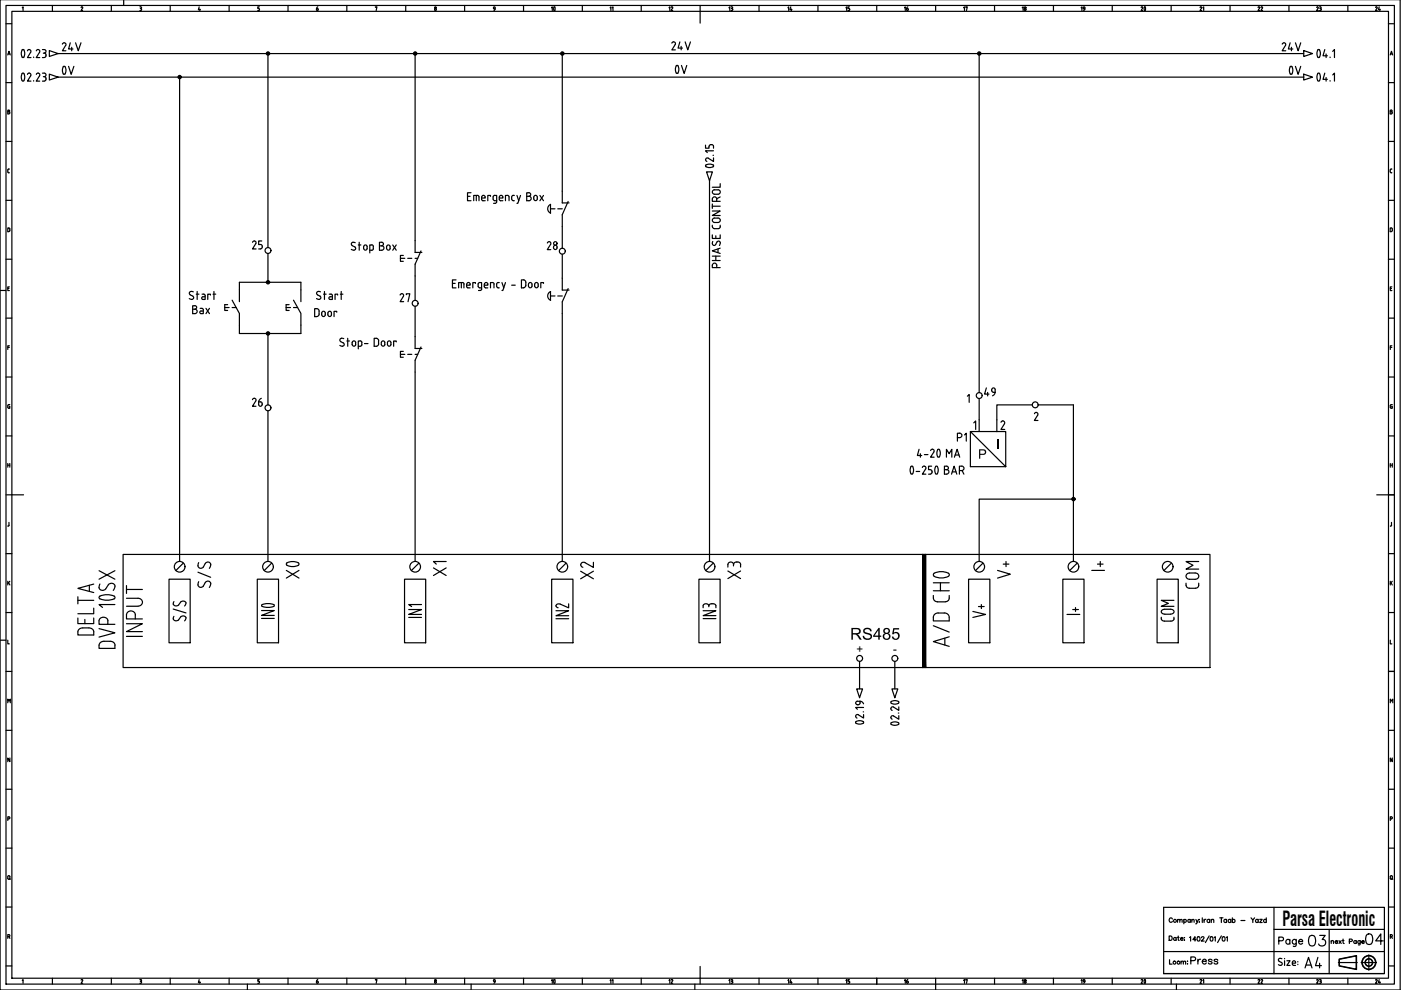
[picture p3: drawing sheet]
<svg xmlns="http://www.w3.org/2000/svg" width="297mm" height="210mm" viewBox="0 0 297 210" stroke-linecap="round" stroke-linejoin="round" font-family="sans-serif">
<!-- layer: 035 -->
<g fill="none" stroke="#000" stroke-width=".25">
<path d="M26.2 -.1v1.3M296.9 -.1v210h-296.9v-210M1.3 5h1.2M1.3 17.5h1.2M1.7 11.7l.2-.8 .3 .8M1.7 11.4h.4M2.5 2.4h291.9v205h-291.9zM4.7 1.6l.2-.1v.7M11.1 1.2v1.2M17.2 1.6l.3-.1v.2M17.5 1.7l-.3 .5h.3M23.6 1.2v1.2"/>
<path d="M29.7 1.5h.3l-.2 .3M29.7 1.8h.1M29.8 1.8l.2 .2v.2h-.3M36.1 1.2v1.2M42.2 1.5l-.1 .6h.4M42.4 1.9v.3M48.6 1.2v1.2M55 1.5h-.3v.3l.3 .2v.2h-.3M61.1 1.2v1.2M73.5 1.2v1.2M79.6 1.5h.3l-.1 .7M86 1.2v1.2"/>
<path d="M98.5 1.2v1.2M111 1.2v1.2M123.5 1.2v1.2M136 1.2v1.2M148.4 1.2v1.2M160.9 1.2v1.2M173.4 1.2v1.2M185.9 1.2v1.2M198.4 1.2v1.2M210.9 1.2v1.2M223.4 1.2v1.2M235.8 1.2v1.2"/>
<path d="M248.3 1.2v1.2M260.8 1.2v1.2M273.3 1.2v1.2M285.8 1.2v1.2M294.4 5h1.2M294.4 17.5h1.2M294.7 11.7l.3-.8 .3 .8M294.8 11.4h.4M1.3 30h1.2M1.7 36.4l.3 .2M1.7 23.7h.2M1.9 23.4h-.2v.7h.3l.1-.2-.2-.2"/>
<path d="M1.9 23.3l.2 .2-.2 .2M2 35.8l-.3 .1v.5M294.4 30h1.2M294.7 23.7h.3M294.8 36.4l.3 .2M295 23.4h-.3v.7h.4l.1-.2-.2-.2M295 23.3l.2 .2-.2 .2M295.1 35.8l-.3 .1-.1 .5M1.3 42.5h1.2M1.3 55h1.2M2.1 48.6v.3M2.1 48.9l-.2 .2"/>
<path d="M2.1 48.6l-.1-.2-.3-.1v.8h.1M294.4 42.5h1.2M294.4 55h1.2M295.2 48.6v.3M295.2 48.9l-.2 .2M295.2 48.6l-.1-.2-.4-.1v.8h.3M0 61.6h1.3M1.3 67.5h1.2M1.3 79.9h1.2M1.7 61.2h.2M1.7 73.7h.3M2 60.8h-.3v.8h.3"/>
<path d="M2 73.3h-.3v.8M294.4 79.9h1.2M294.4 67.5h1.2M294.8 61.2h.2M294.8 73.7h.3M295.1 60.8h-.3v.8h.3M295.1 73.3h-.3v.8M1.3 92.4h1.2M1.7 98.6h.4M1.7 98.3v.8M2.1 85.8h-.4v.2v.5l.4 .1v-.5h-.2M2.1 98.3v.8"/>
<path d="M294.4 92.4h1.2M294.8 98.3v.8M294.8 98.6h.4M295.2 85.8h-.4v.2v.5l.4 .1v-.5h-.1M295.2 98.3v.8M1.3 104.9h1.2M1.3 117.4h1.2M1.9 110.8v.6l-.2 .1M294.4 104.9h1.2M294.4 117.4h1.2M295 110.8v.6l-.2 .1M0 135.7h1.3"/>
<path d="M1.3 129.9h1.2M1.7 135.7v.8h.3M1.7 123.2v.8M1.8 123.5l.3 .5M2.1 123.2l-.4 .5M294.4 129.9h1.2M294.8 135.7v.8h.3M294.8 123.2v.8M294.9 123.5l.3 .5M295.2 123.2l-.4 .5M1.3 142.4h1.2M1.3 154.8h1.2"/>
<path d="M1.7 149v-.8l.2 .4 .3-.4v.8M294.4 142.4h1.2M294.4 154.8h1.2M1.3 167.3h1.2M1.3 179.8h1.2M1.7 173.6h.3v-.4h-.3v.8M2.1 160.7v.8l-.4-.8v.8M294.4 167.3h1.2M294.4 179.8h1.2M294.8 173.6h.3v-.4h-.3v.8M295.2 160.7v.8l-.4-.8v.8M1.3 192.3h1.2"/>
<path d="M1.7 186.2v-.3l.2-.3 .2 .3v.3M1.7 186.2l.2 .3 .2-.3M1.7 198.6l.3-.1v-.3h-.3v.8M1.9 198.6l.2 .4M1.9 186.3l.3 .2M294.4 192.3h1.2M1.3 204.8h1.2M4.7 207.9l.2-.2v.8M11.1 207.4v1.3M17.2 207.8l.3-.1v.3M17.5 208l-.3 .5h.3M23.6 207.4v1.3"/>
<path d="M29.7 207.7h.1M29.7 208h.1M29.8 207.7l.2 .2-.2 .1M29.8 208l.2 .2v.2l-.3 .1M36.1 207.4v1.3M42.2 207.7l-.1 .6h.4M42.4 208.1v.4M48.6 207.4v1.3M52.5 208.7v1.2M55 207.7h-.3v.3l.3 .2v.2l-.3 .1M61.1 207.4v1.3M73.5 207.4v1.3"/>
<path d="M79.6 207.8l.3-.1-.1 .8M86 207.4v1.3M98.5 207.4v1.3M99.9 208.7v1.2M111 207.4v1.3M123.5 207.4v1.3M136 207.4v1.3M147.3 208.7v1.2M148.4 207.4v1.3M160.9 207.4v1.3M173.4 207.4v1.3M185.9 207.4v1.3"/>
<path d="M198.4 207.4v2.5M210.9 207.4v1.3M223.4 207.4v1.3M235.8 207.4v1.3M248.3 207.4v1.3M249.4 208.7v1.2M260.8 207.4v1.3M273.3 207.4v1.3M285.8 207.4v1.3M294.4 204.8h1.2"/>
<circle cx="92.3" cy="2" r=".2"/>
<circle cx="92.3" cy="1.6" r=".18"/>
<circle cx="92.3" cy="208.3" r=".21"/>
<circle cx="92.3" cy="207.9" r=".18"/>
</g>
<!-- layer: 07 -->
<path d="M1.3 1.2h294.3v207.5h-294.3zM148.4 2.4v2.5M2.5 104.9h2.5M291.9 104.9h2.5M148.4 204.9v2.5" fill="none" stroke="#000" stroke-width=".25"/>
<!-- layer: SYMS -->
<g fill="none" stroke="#000" stroke-width=".25">
<path d="M149.8 36.4h1.2l-.6 1.9zM84.9 54.8h.9M85.5 54.2h-.6v1.2h.6M86.4 54.8h.9M88 51v2.5h1.5M88 54.8h.6M89.3 53.2l-1.3 2.8v2.5M116.5 43.5l.2-.2v1.9a1.01 1.01 0 0 1-.2-1.7zM116.7 44.3h1M118.3 44.3h.9M119.2 40.5v2.5h1.4M119.2 59v2.5h1.4"/>
<path d="M120.5 42.7l-1.3 2.8v2.5M47.6 65.2h1M48.3 64.6h-.7v1.2h.7M49.2 63.6l1.6 2.9v2.5M49.2 65.2h.9M50.8 61.5v2.5M60.7 65.2h.9M61.3 64.6h-.6v1.2h.6M62.2 63.6l1.6 2.9v2.5M62.2 65.2h.9M63.8 61.5v2.5M84.9 75.1h.9"/>
<path d="M85.5 74.5h-.6v1.2h.6M86.4 75.1h.9M88 71.4v2.5h1.5M88 75.1h.6M89.3 73.6l-1.3 2.8v2.5M116.5 62l.2-.2v1.9a1.01 1.01 0 0 1-.2-1.7zM116.7 62.8h1M118.3 62.8h.9M120.5 61.2l-1.3 2.8v2.5M205.7 91.5h7.5v7.4zM205.7 91.5v7.4h7.5M207.6 89v2.5"/>
<path d="M211.3 89v2.5M26.1 117.6h169.5v23.9h-169.5zM38.9 119.4l-1.6 1.6M88.8 119.4l-1.6 1.6M120 119.4l-1.6 1.6M151.2 119.4l-1.6 1.6M195.6 117.6h60.9v23.9h-60.9zM196.3 117.6v23.9M208.4 119.4l-1.6 1.6M228.4 119.4l-1.6 1.6M248.3 119.4l-1.5 1.6M35.8 122.8h4.5v13.5h-4.5z"/>
<path d="M54.5 122.8h4.6v13.5h-4.6zM85.8 122.8h4.5v13.5h-4.5zM117 122.8h4.5v13.5h-4.5zM148.2 122.8h4.5v13.5h-4.5zM205.4 122.8h4.5v13.5h-4.5zM225.3 122.8h4.5v13.5h-4.5zM245.3 122.8h4.5v13.5h-4.5zM181.6 146.1h1.3l-.7 1.8z"/>
<circle cx="38.1" cy="16.3" r=".35"/>
<circle cx="38.1" cy="16.3" r=".22"/>
<circle cx="38.1" cy="16.3" r=".12"/>
<circle cx="56.8" cy="11.3" r=".35"/>
<circle cx="56.8" cy="11.3" r=".22"/>
<circle cx="56.8" cy="11.3" r=".12"/>
<circle cx="88" cy="11.3" r=".35"/>
<circle cx="88" cy="11.3" r=".22"/>
<circle cx="88" cy="11.3" r=".12"/>
<circle cx="119.2" cy="11.3" r=".35"/>
<circle cx="119.2" cy="11.3" r=".22"/>
<circle cx="119.2" cy="11.3" r=".12"/>
<circle cx="207.6" cy="11.3" r=".35"/>
<circle cx="207.6" cy="11.3" r=".22"/>
<circle cx="207.6" cy="11.3" r=".12"/>
<circle cx="56.8" cy="59.8" r=".35"/>
<circle cx="56.8" cy="59.8" r=".12"/>
<circle cx="56.8" cy="59.8" r=".22"/>
<circle cx="56.8" cy="70.7" r=".35"/>
<circle cx="56.8" cy="70.7" r=".12"/>
<circle cx="56.8" cy="70.7" r=".22"/>
<circle cx="219.5" cy="85.8" r=".62"/>
<circle cx="227.6" cy="105.8" r=".35"/>
<circle cx="227.6" cy="105.8" r=".22"/>
<circle cx="227.6" cy="105.8" r=".12"/>
<circle cx="38.1" cy="120.2" r="1.13"/>
<circle cx="88" cy="120.2" r="1.13"/>
<circle cx="119.2" cy="120.2" r="1.13"/>
<circle cx="150.4" cy="120.2" r="1.13"/>
<circle cx="182.3" cy="139.6" r=".62"/>
<circle cx="189.7" cy="139.6" r=".62"/>
<circle cx="207.6" cy="120.2" r="1.13"/>
<circle cx="227.6" cy="120.2" r="1.13"/>
<circle cx="247.6" cy="120.2" r="1.13"/>
</g>
<!-- layer: TAGS -->
<g fill="none" stroke="#000" stroke-width=".25">
<path d="M74.7 52.1l.5 .2a.42 .42 0 0 1 .1 .7 .42 .42 0 0 1-.6 0l-.2-.1M75.3 51.5a.44 .44 0 0 0-.6-.1 .44 .44 0 0 0 0 .7M76 51.9h.5M76.2 51.4v1.7M77.1 52.3v.4M77.1 52.3a.37 .37 0 0 1 .4-.4 .37 .37 0 0 1 .4 .4M77.1 52.7a.37 .37 0 0 0 .4 .3 .37 .37 0 0 0 .4-.3M77.8 52.3v.4M78.8 51.9h-.4v1.7M78.8 51.9l.4 .3M79.1 52.3v.4M79.2 52.7l-.2 .3-.6 .1"/>
<path d="M80.5 51.4h.4a.37 .37 0 0 1 .4 .3 .37 .37 0 0 1-.4 .4 .48 .48 0 0 1 .5 .5 .48 .48 0 0 1-.5 .5h-.4zM80.5 52.1h.4M82 52.3v.4M82 52.3a.37 .37 0 0 1 .3-.4 .37 .37 0 0 1 .4 .4M82 52.7a.37 .37 0 0 0 .3 .3 .37 .37 0 0 0 .4-.3M82.7 52.3v.4M83.3 51.9l.7 1.2M84 51.9l-.7 1.2M96.7 59.3h-.8v1.7h.8M97.8 59.9v1.1M99.1 41.6h.6M99.9 40.9h-.8v1.7h.8"/>
<path d="M101 41.4v1.2M101.2 41.4h-.8v1.2M101.2 41.4l.3 .2 .1 1M102.1 41.8v.5M102.1 42.3l.2 .2 .6 .1M102.1 41.8a.37 .37 0 0 1 .4-.4 .37 .37 0 0 1 .4 .4M102.9 41.8v.2h-.8M104 41.6v-.2h-.6v1.2M104.5 41.8v.4M104.6 42.2l.1 .3 .6 .1M104.6 43.1h.4M104.9 41.4h.4v1.4l-.3 .3"/>
<path d="M104.9 41.4l-.3 .3M105.9 41.8l.1 .7 .6 .1M105.9 59.9h-.4l-.2 .3v.7l.3 .1M105.9 41.8a.37 .37 0 0 1 .3-.4 .37 .37 0 0 1 .4 .4M106.4 59.9l.4 1.1M106.6 41.8v.2h-.7M107.2 59.9l-.6 1.7h-.2M107.6 41.4h-.4v1.2M107.6 41.4l.3 .2v1M108.5 42.2l.2 .3 .4 .1M108.8 41.4h.3M108.8 41.4l-.3 .2v.6"/>
<path d="M109.6 41.4l.4 1.2M110.4 41.4l-.6 1.7h-.2M111 59.3h-.4v1.7h.4M111 59.3l.4 .3 .1 .9M111.7 40.9h.4a.37 .37 0 0 1 .4 .3 .37 .37 0 0 1-.3 .4 .48 .48 0 0 1 .4 .5 .48 .48 0 0 1-.4 .5h-.5zM111.7 41.6h.4M113.2 41.8v.4a.37 .37 0 0 0 .3 .3 .37 .37 0 0 0 .4-.3v-.4M113.2 41.8a.37 .37 0 0 1 .3-.4 .37 .37 0 0 1 .4 .4M114.5 41.4l.7 1.2M115.2 41.4l-.7 1.2M41 61.9a.45 .45 0 0 0-.7-.1 .45 .45 0 0 0 0 .7M41.8 61.8v1.7"/>
<path d="M45.4 61.8v1.7M67.3 62.5l.5 .3M67.8 62.8l.2 .4-.3 .3M68 61.9a.44 .44 0 0 0-.7 0 .44 .44 0 0 0 0 .6M68.6 62.4h.6M68.8 61.8v1.7M69.8 62.4h.3M70.2 62.3l.3 .4M70.5 62.7v.8h-.5M71.6 62.6v-.2h-.6v1.1M72.2 62.4h.5M72.2 72.4l.6 .3a.42 .42 0 0 1 .1 .6 .42 .42 0 0 1-.7 0l-.2-.1"/>
<path d="M72.3 61.8v1.7M72.9 71.8a.44 .44 0 0 0-.7 0 .44 .44 0 0 0 .1 .6M73.5 72.3h.6M73.7 71.7v1.7M74.7 72.7v.3M74.7 72.6a.37 .37 0 0 1 .3-.3 .37 .37 0 0 1 .4 .3M74.7 73a.37 .37 0 0 0 .3 .4 .37 .37 0 0 0 .4-.4M75.4 72.7v.3M76.7 72.6v.5M76.7 72.6l-.1-.3h-.6v1.7M76.7 73.1l-.1 .3h-.6M77.3 72.8h.7"/>
<path d="M80.3 72.3v.6M80.3 72.2l-.3-.4-.7-.1v1.7l.7-.1 .3-.4M80.9 72.5a.37 .37 0 0 1 .4-.2 .37 .37 0 0 1 .3 .3v.4a.38 .38 0 0 1-.4 .4 .38 .38 0 0 1-.4-.4zM82.2 72.5a.37 .37 0 0 1 .4-.2 .37 .37 0 0 1 .3 .3v.4a.37 .37 0 0 1-.4 .4 .37 .37 0 0 1-.4-.4zM84 72.5v-.2h-.5v1.1M95.9 60.1h.6M97.2 61v-1.1l1.1 .2 .1 .9M98.9 60.3l.1 .6 .2 .1M99 60.3a.37 .37 0 0 1 .3-.4 .37 .37 0 0 1 .4 .4M99.2 61h.5M99.7 60.3v.2h-.8M100.8 60.1v-.2h-.6v1.1"/>
<path d="M101.4 60.2v.5M101.4 60.2l.2-.3h.5v1.4M101.4 60.7l.3 .3M101.5 61.6h.3M101.7 61h.4M102.1 61.3l-.3 .3M102.7 60.3v.6l.3 .1M102.7 60.3a.37 .37 0 0 1 .4-.4 .37 .37 0 0 1 .3 .4M103 61h.4M103.4 60.3v.2h-.7M104 61v-1.1l.7 .2v.9M105.6 61h.3"/>
<path d="M108.5 60.5h.7M111.5 60.5l-.3 .4-.2 .1M112.1 60.1a.37 .37 0 0 1 .4-.2 .37 .37 0 0 1 .3 .4v.3a.38 .38 0 0 1-.4 .4 .38 .38 0 0 1-.4-.3zM113.3 60.3v.4M113.4 60.3a.37 .37 0 0 1 .3-.4 .37 .37 0 0 1 .4 .4v.4a.37 .37 0 0 1-.4 .3 .37 .37 0 0 1-.3-.4M115.2 60.1v-.2h-.5v1.1M36.7 129.1l2.7 .9M36.7 131.2a.68 .68 0 0 0 1.2 .2M36.9 130.7l-.2 .5M36.9 127.5a.62 .62 0 0 0 .1 1 .62 .62 0 0 0 .9-.3M37.9 131.4l.4-.6a.6 .6 0 0 1 .9-.1 .6 .6 0 0 1-.1 .9M55.5 129.4h2.6l-2.6 1.1h2.6"/>
<path d="M55.5 131.1h2.6M55.5 128.3l.6-.3h1l.9 .2 .2 .2a2.4 2.4 0 0 1-2.7 0zM86.7 129.2h2.7l-2.7 1.1h2.7M86.7 130.9h2.7M89.4 128.2h-2.7l.6 .4M117.9 129.5h2.7l-2.7 1h2.7M117.9 131.2h2.7M120.6 128v.9l-1.8-.8a.49 .49 0 0 0-.7 0 .49 .49 0 0 0 0 .7l.2 .1M149.1 129.5h2.7l-2.7 1h2.7M149.1 131.2h2.7M150.3 128.4a.65 .65 0 0 0-.6-.4 .65 .65 0 0 0-.6 .4v.5M150.3 128.4v.2"/>
<path d="M150.9 128a.71 .71 0 0 1 .9 .4v.5M150.9 128l-.3 .1-.3 .3M197.9 132.7l3.4 1.3M197.9 126.3v.5M197.9 125.3h3.4M197.9 123.6h3.4M197.9 126.8a.8 .8 0 0 0 .8 .8M198.1 122.2l1.5 .3 1.5-.3M199.4 123.6v1.7M200.2 130a.98 .98 0 0 1 1.1 .9v.7h-3.4v-.7a.98 .98 0 0 1 1-.9h1.3M200.3 135.3v1.5M201.1 121.5l-1-.3h-1a.98 .98 0 0 0-1.2 .7l.2 .3"/>
<path d="M201.1 121.5a.38 .38 0 0 1 0 .7M201.3 135l-3.4 1 3.4 1M201.3 126.3v.5a.8 .8 0 0 1-.9 .8h-1.7"/>
</g>
<!-- layer: MISC -->
<path d="M21 136.8v.7h3.4M21 133.3l3.4 .9-3.4 .9M21 131.6v.8h3.4M21 121l3.4 1.8M21.2 127l1.5 .3 1.5-.3M21.2 126.4l1.5-.3 1.5 .3M22 136h1.3M23 124l.3-.3a.78 .78 0 0 1 1.1 .6M23.4 136a.94 .94 0 0 1 1 .8M24.4 128.2h-3.4l.7 .6M24.4 121l-3.4 1.8" fill="none" stroke="#000" stroke-width=".25"/>
<g fill="none" stroke="#000" stroke-width=".25">
<path d="M12.3 11.4h264.1M12.3 16.4h264.1M38.1 16.4v102.7M56.8 11.4v41.1M88 11.4v39.6M119.2 11.4v29.1M207.6 11.4v71.9M150.4 38.3v80.8M56.8 53.8v6.1M88 58.5v5.2M119.2 48v4.7M119.2 53.9v5.1"/>
<path d="M50.8 61.5v-1.6h13v1.6M50.8 69v1.7h13v-1.7M56.8 70.7v15.2M88 64.9v6.5M88 78.9v40.2M119.2 66.5v52.6M56.8 87.1v32M207.6 84.5v4.5M218.8 85.8h-7.5v3.2M220.1 85.8h7.5v33.3M227.6 105.8h-20v13.3M182.2 140.2v5.9"/>
<path d="M189.7 140.2v5.9"/>
</g>
<!-- layer: 0 -->
<g fill="#000">
<path d="M183.1 133.4l.4-.2 .5-.1 .7 .3 .1 .5h-.3l-.2-.4-.4-.1-.4 .1-.2 .3 .2 .2 .9 .3 .4 .3 .1 .4-.3 .5-.9 .2-.7-.4-.1-.5h.3l.2 .4 .4 .2 .5-.1 .3-.3-.2-.3-1.3-.6zM189.4 133.2h1.2v.3h-1l-.1 .6 .7-.1 .5 .4v.8l-.5 .5-.7-.1-.4-.4v-.2h.3l.2 .4h.4l.4-.4v-.4l-.3-.3-1 .2z"/>
<path d="M180.5 133.1l1.5 .1 .3 .1 .2 .3v.5l-.7 .4 .9 1.1h-.4l-.6-.8-.4-.3h-.5v1.1h-.3zM180.8 133.4v.8h1l.3-.2v-.4l-.2-.2z"/>
<path d="M186.3 133.1h.2v1.7h.3v.2h-.3v.6h-.3v-.6h-1.1v-.2zM186.2 133.6l-.8 1.2h.8z"/>
<path d="M187.5 133.3l.6-.2 .6 .4v.5l-.4 .3 .4 .3 .1 .4-.1 .4-.4 .2h-.7l-.4-.4v-.6l.4-.3-.3-.4zM187.6 133.8a.4 .4 0 0 0 .8 0 .4 .4 0 0 0-.8 0zM187.5 134.9a.51 .51 0 0 0 1 0 .51 .51 0 0 0-1 0z"/>
</g>
<!-- layer: XREF -->
<g fill="none" stroke="#000" stroke-width=".25">
<path d="M4.7 10.6h.4M4.7 12.1h.4M4.7 15.6h.4M4.7 17.1h.4M4.7 10.6a1.58 1.58 0 0 0 0 1.5M4.7 15.6a1.58 1.58 0 0 0 0 1.5M5.1 10.6a1.58 1.58 0 0 1 0 1.5M5.1 15.6a1.58 1.58 0 0 1 0 1.5M5.8 10.8l.1-.2a.38 .38 0 0 1 .5 0 .38 .38 0 0 1 .1 .5l-.7 1.1h.8M6.2 15.5a.37 .37 0 0 1 .3 .6l-.7 1.1h.8M6.2 15.5l-.4 .3M7.1 12.1v.1"/>
<path d="M7.1 17.1v.1M279.4 10.6l.2-.1a1.18 1.18 0 0 1 0 1.7l-.2-.1M279.4 15.6h.4a1.65 1.65 0 0 1 0 1.5M279.4 17.1h.4M280.9 10.5l-.4 1.3h.9M280.9 15.5l-.4 1.3h.9M281.2 11.4v.8M281.2 16.4v.8M282 12.1v.1M282 17.1v.1M282.6 10.9l.3-.4v1.7M282.6 15.9l.3-.4v1.7"/>
<path d="M149.6 30.8v.6h.7v-.4M150.3 31a.47 .47 0 0 1 .5-.3 .47 .47 0 0 1 .5 .3M151.2 32.9h.1M151.2 35a1.22 1.22 0 0 0-1.6 .2l.1 .1a1.58 1.58 0 0 0 1.5 0M151.2 35v.4M151.3 33.5v.7l-1.1-.7a.38 .38 0 0 0-.6 .2 .38 .38 0 0 0 .3 .5M151.3 32h-1.7l.4 .4M151.3 31v.4M181.4 153.1l.1-.1a1.22 1.22 0 0 1 1.6 .2 1.18 1.18 0 0 1-1.7 0zM181.8 148.7a1.04 1.04 0 0 1 1.3 .5M181.8 148.7a.37 .37 0 0 0-.4 .3 .37 .37 0 0 0 .4 .4M182.4 148.7v.3a.45 .45 0 0 1-.6 .4"/>
<path d="M183 150.9h.1M183.1 151.5v.7l-1.1-.7a.39 .39 0 0 0-.6 .2 .39 .39 0 0 0 .3 .6M183.1 150h-1.7l.4 .4"/>
</g>
<!-- layer: SYMS -->
<path d="M195.6 117.6l.7 23.9v-23.9zM195.6 117.6l.7 23.9h-.7z" fill="#000" stroke="#000" stroke-width=".21"/>
<g fill="#000">
<path d="M211.4 93.2h.3v2h-.3z"/>
<path d="M207.6 95.3h1.1l.4 .5-.3 .6h-1v.9h-.2zM207.8 95.5v.7h.8l.2-.2-.1-.5z"/>
</g>
<!-- layer: TERMS -->
<path d="M205.1 84l.4-.4v1.7M206.5 89.7l.4-.4v1.8M212.6 89.3a.39 .39 0 0 1 .4 .6l-.8 1.2h.8M212.6 89.2l-.4 .3M219.3 87.7l.1-.1a.38 .38 0 0 1 .5-.1 .38 .38 0 0 1 .1 .5l-.7 1.1h.8" fill="none" stroke="#000" stroke-width=".25"/>
<!-- layer: DESC -->
<g fill="none" stroke="#000" stroke-width=".25">
<path d="M152.7 38.9v.8h-1.7M151 56.3a.48 .48 0 0 1 .5-.5 .48 .48 0 0 1 .5 .5M151 42.2a.48 .48 0 0 1 .5-.5 .48 .48 0 0 1 .5 .5M151 56.3v.4h1.7M151 49.8v.8h1.7v-.8M151 44.7h1.7l-1.7 1h1.7M151 42.2v.5h1.7M151 55.2h1.7M151 54.3h1.7M151 43.3v.9M151 47.7v.4M151 43.7h1.7"/>
<path d="M151 48.1l.2 .3 .3 .1M151 51.7l.3 .3 .4-.2M151.1 46.5a1.27 1.27 0 0 1 1.4-.2 .48 .48 0 0 1 .2 .5 .48 .48 0 0 1-.5 .4h-.7a.48 .48 0 0 1-.4-.7zM151.1 40.5a1.27 1.27 0 0 1 1.4-.2 .48 .48 0 0 1 .2 .5 .48 .48 0 0 1-.5 .4h-.7a.48 .48 0 0 1-.4-.7zM151.1 51.2l-.1 .5M151.4 48.5h.9M151.7 51.9l.3-.6a.42 .42 0 0 1 .6-.1 .42 .42 0 0 1 0 .7l-.1 .1M151.8 50v.6M151.8 54.3v.9M152 42.2v.5M152 56.3v.4M152.2 52.8v.8"/>
<path d="M152.7 52.6l-1.7 .6 1.7 .5M152.7 47.7v.6l-.4 .2M152.7 41.8l-.7 .3M193.2 98.8h.1a1.18 1.18 0 0 1 0 1.7l-.2-.1a1.51 1.51 0 0 1 .1-1.6zM194.2 100h.8M194.9 95.3l-.4 1.3h.9M195.1 96.2v.7M195.9 98.8l-.3 .3M195.9 98.8a.37 .37 0 0 1 .4 .6M196 96.4h.7M196.3 99.4l-.7 1.1h.7M197.3 95.5l.1-.1a.37 .37 0 0 1 .5-.1 .37 .37 0 0 1 .1 .5"/>
<path d="M197.5 98.8h-.6v.8h.3a.43 .43 0 0 1 .4 .6M198 95.8l-.7 1.1h.8M198.4 98.9h.3M198.4 98.9a1.58 1.58 0 0 0 0 1.5M198.7 98.9a1.58 1.58 0 0 1 0 1.5M198.9 95.3l.1-.1a1.15 1.15 0 0 1 0 1.7l-.2-.1a1.51 1.51 0 0 1 .1-1.5zM200.2 99.6h.5M200.7 96.9v-1.6l.5 .9 .6-.9v1.6M200.7 98.8h-.5v1.7h.5M200.7 99.6a.48 .48 0 0 1 .5 .4 .48 .48 0 0 1-.5 .5M200.7 98.8a.37 .37 0 0 1 .4 .4 .37 .37 0 0 1-.4 .4M202.4 96.9l.5-1.6 .6 1.6"/>
<path d="M203.9 98.8h-.5v1.7M203.9 98.8a.48 .48 0 0 1 .5 .5 .48 .48 0 0 1-.5 .5h-.5M204 99.8l.4 .7M196.9 100.5h.3M197.6 100.1l-.4 .4M198.4 100.4h.3M201.7 100.5l.6-1.7 .6 1.7M201.9 100h.8"/>
</g>
<!-- layer: 0 -->
<g fill="none" stroke="#000" stroke-width=".25">
<path d="M246.7 192.4h46.8v14h-46.8zM247.9 198.5h.3a.49 .49 0 0 1 .3 .4 .49 .49 0 0 1-.3 .5h-.3zM248.6 194.9a.38 .38 0 0 0-.6-.2 .38 .38 0 0 0-.1 .5 .35 .35 0 0 0 .3 .4 .35 .35 0 0 0 .4-.3M249.4 198.9a.31 .31 0 0 0-.5-.1 .31 .31 0 0 0 0 .5 .31 .31 0 0 0 .5 0M249.4 198.8v.6M249.7 195.1l.4-.1v.6M249.7 194.9v.7M249.7 198.8h.3M249.8 198.5v.7l.2 .2M250.1 195.1l.5-.1v.6M250.3 199h.5a.31 .31 0 0 0-.5-.1 .31 .31 0 0 0 0 .5 .31 .31 0 0 0 .5-.1M251 195.1a.3 .3 0 0 1 .4-.1 .3 .3 0 0 1 0 .5 .3 .3 0 0 1-.4-.1"/>
<path d="M251 194.9v1M251.1 198.8h.1M251.1 199.3h.1M252.2 198.8l.2-.2v.9M252.4 195.1a.3 .3 0 0 0-.5-.1 .3 .3 0 0 0 0 .5 .3 .3 0 0 0 .5-.1M252.4 194.9v.7M252.7 195.1l.4-.1 .1 .6M252.7 194.9v.7M253.6 194.9l.2 .7 .3-.7M253.6 199.2h-.7l.5-.6v.9M253.8 195.6l-.3 .3M253.9 198.6a.43 .43 0 0 1 .5 .5 .43 .43 0 0 1-.5 .4l-.1-.4z"/>
<path d="M254.3 194.9h.1M254.3 195.5h.1M254.7 198.8l.2-.2 .4 .2-.6 .7h.6M254.9 194.6v1M255.3 194.9v.7M255.7 194.9l-.4 .3M256.4 198.4l-.8 1.4M256.5 195.1a.32 .32 0 0 0-.5-.1 .32 .32 0 0 0 0 .5 .32 .32 0 0 0 .5-.1M256.5 194.9v.7M256.7 198.6a.43 .43 0 0 1 .5 .5 .43 .43 0 0 1-.5 .4l-.1-.4zM256.8 195.1l.2-.2 .3 .1v.6M256.8 194.9v.7"/>
<path d="M257.4 198.8l.3-.2v.9M258.6 194.6h.7M259 198.4l-.9 1.4M259 194.6v1M259.2 198.6a.43 .43 0 0 1 .5 .5 .43 .43 0 0 1-.5 .4l-.1-.4zM260 198.8l.2-.2v.9M260.1 195.1a.32 .32 0 0 0-.5-.1 .32 .32 0 0 0 0 .5 .32 .32 0 0 0 .5-.1M260.1 194.9v.7M261 195.1a.32 .32 0 0 0-.5-.1 .32 .32 0 0 0 0 .5 .32 .32 0 0 0 .5-.1M261 194.9v.7M261.3 195.1a.32 .32 0 0 1 .5-.1 .32 .32 0 0 1 0 .5 .32 .32 0 0 1-.5-.1M261.3 194.6v1"/>
<path d="M263.1 195.2h.8M265.2 194.6l.4 .5 .4-.5M265.6 195.1v.5M266.8 195.1a.32 .32 0 0 0-.5-.1 .32 .32 0 0 0 0 .5 .32 .32 0 0 0 .5-.1M266.8 194.9v.7M267.1 194.9h.5l-.5 .7h.5M268.5 195.1a.32 .32 0 0 0-.5-.1 .32 .32 0 0 0 0 .5 .32 .32 0 0 0 .5-.1M268.5 194.6v1M270.1 192.4v14M270.1 197.1h23.4M283.9 199.4l.5 .6M284.4 199.4l-.5 .6"/>
<path d="M284.6 199.4h.3M284.8 199.1v.8l.2 .1M286.1 199.6l.6-.1v-.3l-.6-.1v.9M246.7 201.8h46.8M246.7 206.4h46.8M248 203.5v.9h.5M250.4 204l.2-.2h.2l.1 .6M250.4 203.8v.6M250.9 204l.2-.2h.2l.1 .6M251.8 203.8h.1M251.8 204.3h.1M252.5 203.7l.8-.1 .2-.4-.4-.3h-.6v1.5"/>
<path d="M254 203.4v1M254.6 203.4l-.4 .1-.2 .3M254.9 203.8h.9a.46 .46 0 0 0-.7-.4 .46 .46 0 0 0-.1 .8 .44 .44 0 0 0 .4 .2 .44 .44 0 0 0 .4-.2M257 203.6a.44 .44 0 0 0-.4-.2 .44 .44 0 0 0-.4 .2l.7 .4 .1 .2a.44 .44 0 0 1-.4 .2 .44 .44 0 0 1-.4-.2M258.2 203.6a.44 .44 0 0 0-.4-.2 .44 .44 0 0 0-.4 .2l.7 .4 .1 .2a.44 .44 0 0 1-.4 .2 .44 .44 0 0 1-.4-.2M271 204.5l.5 .2M271.4 203.2l-.3 .1-.1 .3 .7 .5M271.7 204.1l.2 .3-.4 .3M272.4 203.7v1M272.8 203.7h.7l-.7 1h.7M283.8 204.1h4M283.9 203.3l3.7-.7v3l-3.7-.8z"/>
<path d="M284 203.4l3.5-.7v2.8l-3.5-.7zM288.6 204.1h3.2M290.2 202.5v3.2"/>
<circle cx="249.1" cy="195.2" r=".31"/>
<circle cx="249" cy="204.1" r=".31"/>
<circle cx="249.9" cy="204.1" r=".31"/>
<circle cx="290.2" cy="204.1" r="1.49"/>
<circle cx="290.2" cy="204.1" r="1.41"/>
<circle cx="290.2" cy="204.1" r=".81"/>
<circle cx="290.2" cy="204.1" r=".75"/>
</g>
<text font-size="9.3" x="65.6" y="124.9" transform="rotate(-90 65.6 124.9)">X0</text>
<text font-size="8.4" x="46.9" y="127" transform="rotate(-90 46.9 127)">S/S</text>
<text font-size="7.1" x="20.8" y="135.8" transform="rotate(-90 20.8 135.8)">DELTA</text>
<g font-size="6.6">
<text x="9.5" y="17.6">0V</text>
<text x="139.7" y="17.6">0V</text>
<text x="269.9" y="17.6">0V</text>
<text x="31" y="136.2" transform="rotate(-90 31 136.2)">INPUT</text>
<text x="192.3" y="157.3" transform="rotate(-90 192.3 157.3)">02.20</text>
</g>
<g font-size="6.2">
<text x="90.7" y="123.1">X1</text>
<text x="126.6" y="123.8" transform="rotate(-90 126.6 123.8)">X2</text>
<text x="158" y="123.8" transform="rotate(-90 158 123.8)">X3</text>
<text x="215.2" y="123.8" transform="rotate(-90 215.2 123.8)">V+</text>
<text x="255.1" y="125.9" transform="rotate(-90 255.1 125.9)">COM</text>
<text x="209.9" y="132.3" transform="rotate(-90 209.9 132.3)">V+</text>
<text x="249.8" y="133" transform="rotate(-90 249.8 133)">COM</text>
</g>
<g font-size="5.3">
<text x="276.2" y="201.8">03</text>
<text x="288.2" y="201.4">04</text>
<text x="275.5" y="206.4">A4</text>
</g>
<g font-size="4.9">
<text x="12" y="12">24V</text>
<text x="270.6" y="12">24V</text>
<text x="52.2" y="54">25</text>
<text x="114.7" y="54.3">28</text>
<text x="83.6" y="65.3">27</text>
<text x="39.5" y="67.7">Bax</text>
<text x="65.3" y="68.4">Door</text>
<text x="52.2" y="87.5">26</text>
<text x="201.8" y="94.9">P1</text>
<text x="230.4" y="122.1">I+</text>
<text x="269.9" y="201.8">Page</text>
</g>
<g font-size="4.4">
<text x="115" y="3.9">10</text>
<text x="240.2" y="3.9">20</text>
<text x="141.1" y="11.6">24V</text>
<text x="207.4" y="85">49</text>
<text x="225.1" y="131.6">I+</text>
<text x="115" y="209.9">10</text>
<text x="240.2" y="209.9">20</text>
</g>
<text font-size="4.3" x="271.9" y="196.3">Parsa Electronic</text>
<g font-size="3.5">
<text x="66" y="3.5">6</text>
<text x="103" y="3.5">9</text>
<text x="128.1" y="3.5">11</text>
<text x="140.8" y="3.5">12</text>
<text x="153.5" y="3.5">13</text>
<text x="165.8" y="3.5">14</text>
<text x="178.2" y="3.5">15</text>
<text x="190.5" y="3.5">16</text>
<text x="203.2" y="3.5">17</text>
<text x="215.5" y="3.5">18</text>
<text x="227.9" y="3.5">19</text>
<text x="256.1" y="3.5" transform="rotate(-90 256.1 3.5)">21</text>
<text x="268.5" y="3.5" transform="rotate(-90 268.5 3.5)">22</text>
<text x="278" y="3.5">23</text>
<text x="290.3" y="3.5">24</text>
<text x="293.5" y="150.3">M</text>
<text x="293.5" y="187.7">Q</text>
<text x="66" y="209.5">6</text>
<text x="103" y="209.5">9</text>
<text x="128.1" y="209.5">11</text>
<text x="140.8" y="209.5">12</text>
<text x="153.5" y="209.5">13</text>
<text x="165.8" y="209.5">14</text>
<text x="178.2" y="209.5">15</text>
<text x="190.5" y="209.5">16</text>
<text x="203.2" y="209.5">17</text>
<text x="215.5" y="209.5">18</text>
<text x="227.9" y="209.5">19</text>
<text x="256.1" y="209.5" transform="rotate(-90 256.1 209.5)">21</text>
<text x="268.5" y="209.5" transform="rotate(-90 268.5 209.5)">22</text>
<text x="278" y="209.5">23</text>
<text x="290.3" y="209.5">24</text>
</g>
<g font-size="2.4">
<text x="181.6" y="138.4">+</text>
<text x="189.4" y="138.5">-</text>
</g>
</svg>
